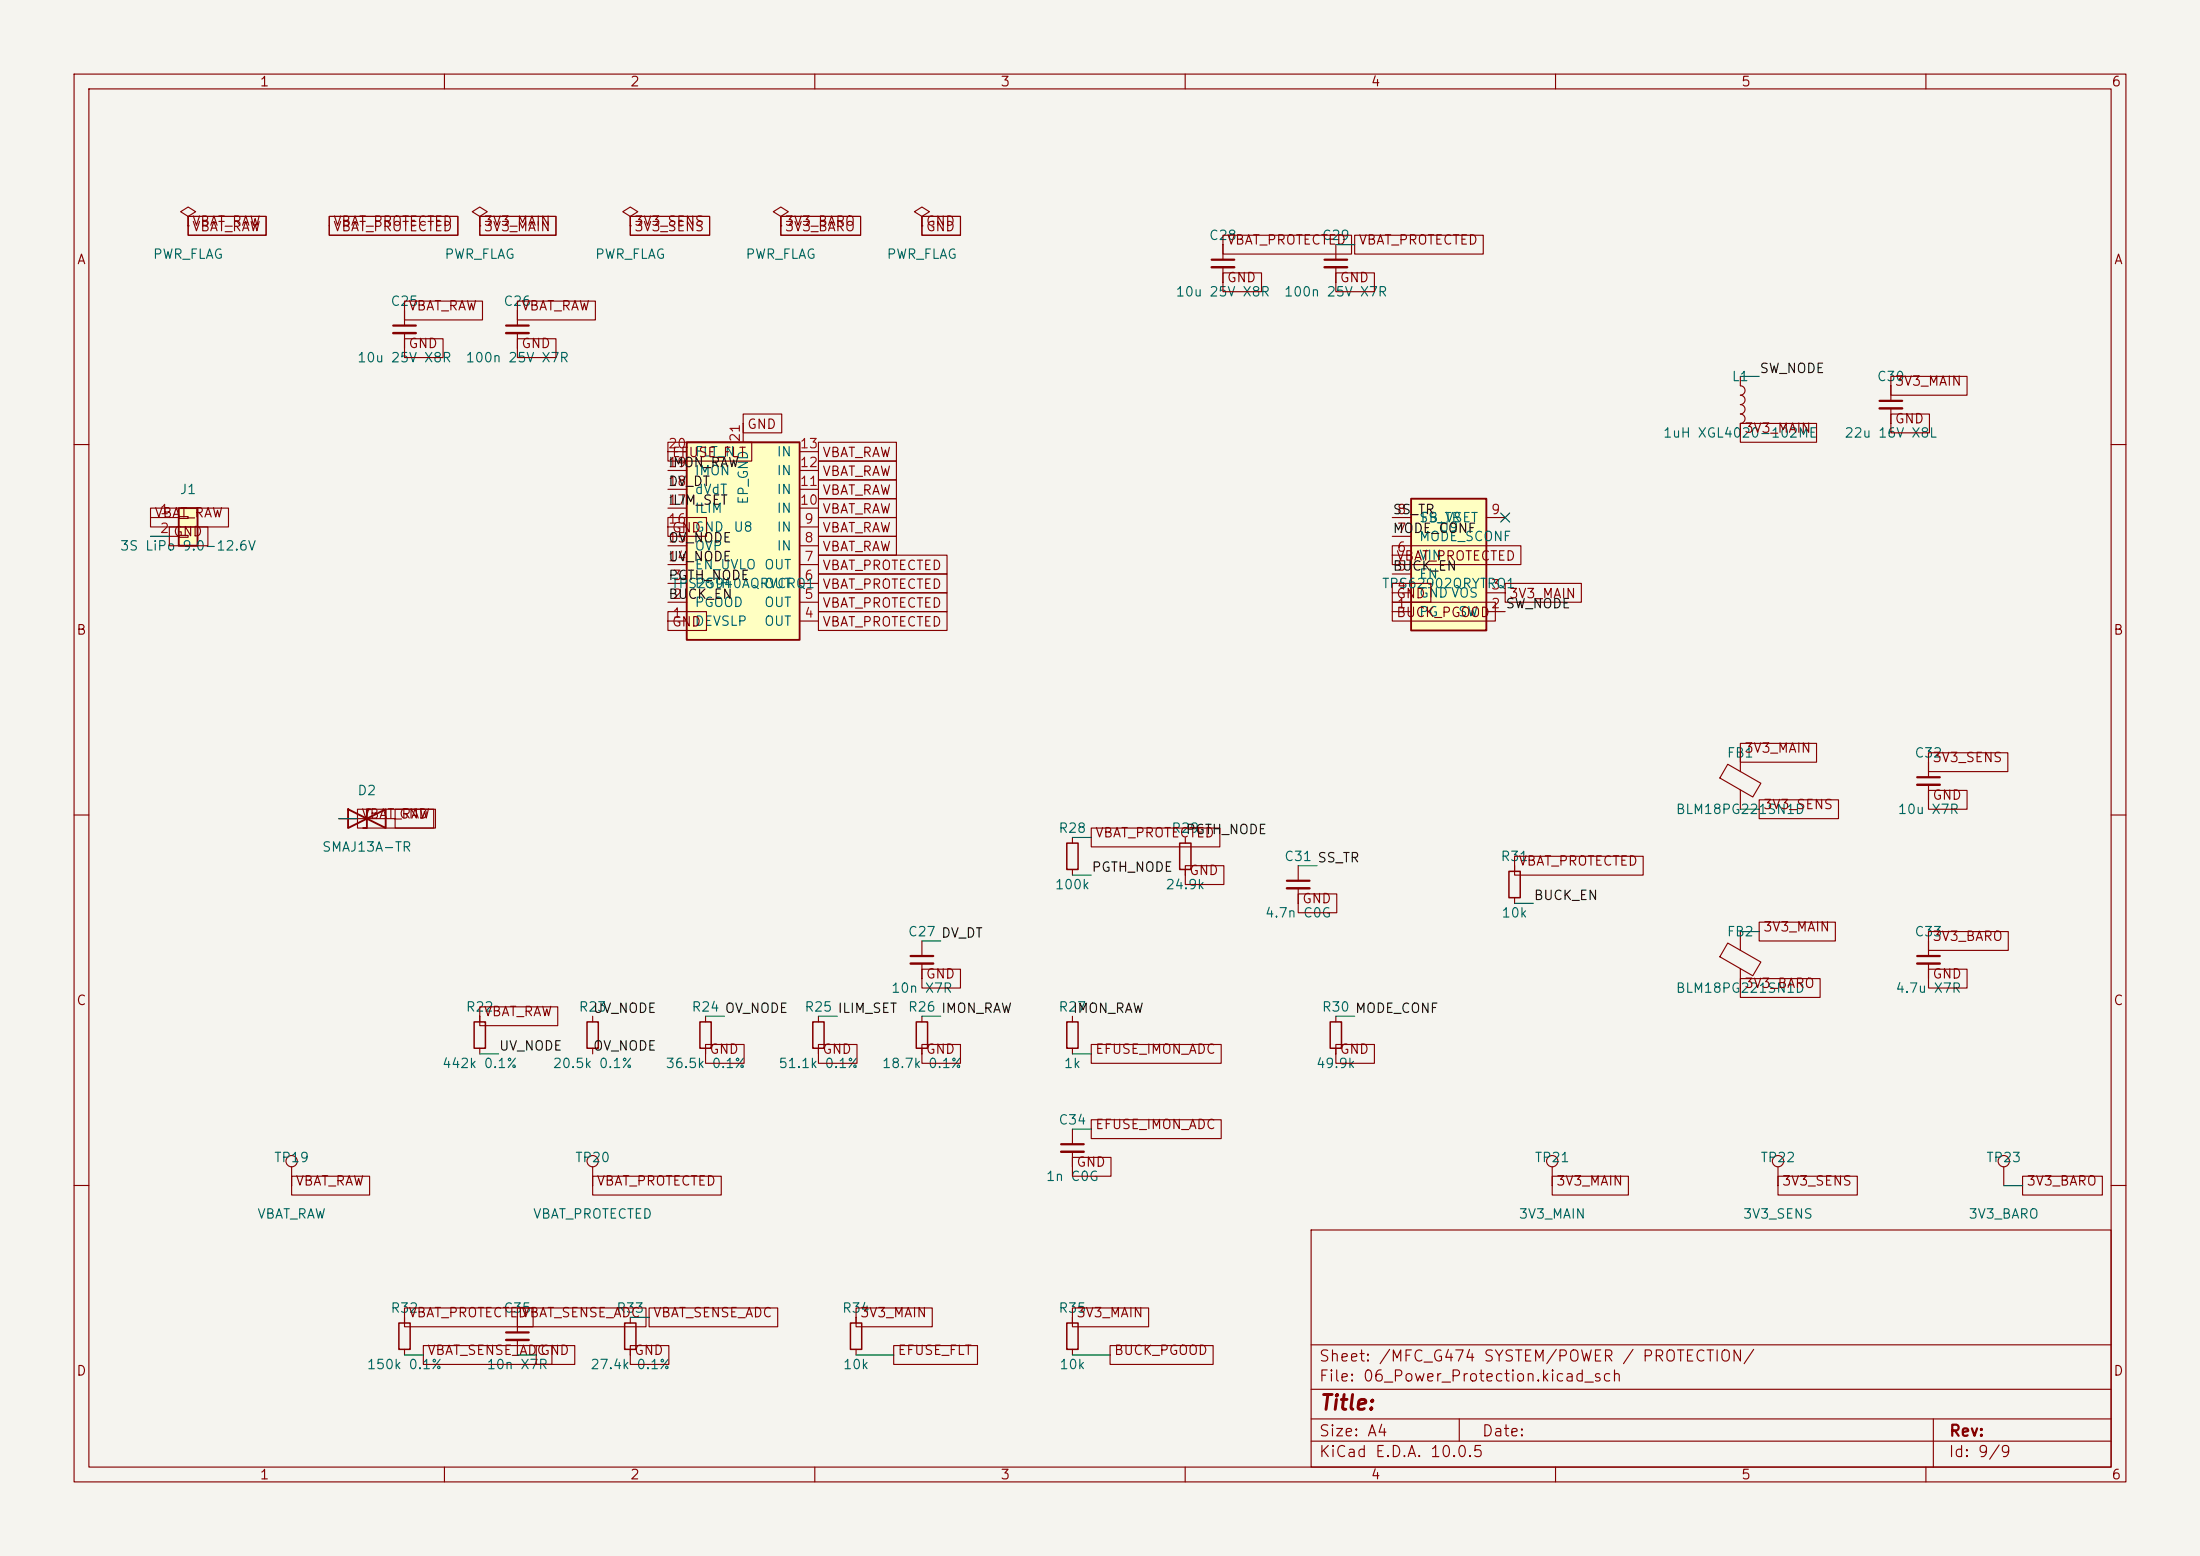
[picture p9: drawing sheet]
<svg xmlns="http://www.w3.org/2000/svg" width="297mm" height="210mm" viewBox="0 0 297 210" stroke-linecap="round" stroke-linejoin="round" font-family="sans-serif">
<path d="M0 0h297v210h-297z" fill="#f5f4ef" stroke="#f5f4ef" stroke-width=".14"/>
<g fill="none" stroke="#840000" stroke-width=".15">
<path d="M10 10h277v190h-277zM12 12h273v186h-273zM60 10v2M110 10v2M160 10v2M210 10v2M260 10v2M64.8 29.2l1-.6-1-.7-1 .7 1 .6v1.3M64.8 30.5h.1M234.9 50.8v1.3a.63 .63 0 0 1 .7 .6 .63 .63 0 0 1-.7 .6 .64 .64 0 0 1 .7 .7 .64 .64 0 0 1-.7 .6 .64 .64 0 0 1 .7 .6 .64 .64 0 0 1-.7 .7M234.9 55.9a.63 .63 0 0 1 .7 .6 .63 .63 0 0 1-.7 .6v1.3M10 60h2"/>
<path d="M285 60h2M10 110h2M160 113v.8M160 117.3v.8M285 110h2M260.3 127v2M260.3 130v2.1M240 157.5v2.5M10 160h2M177 166h108v32h-108zM285 160h2M60 198v2"/>
<path d="M110 198v2M160 198v2M177 194.5h108M177 191.5h108M177 187.5h108M177 181.5h108M197 191.5v3M210 198v2M260 198v2M261 191.5v6.5"/>
<circle cx="240" cy="156.7" r=".76"/>
</g>
<path d="M159.3 113.8h1.5v3.5h-1.5z" fill="none" stroke="#840000" stroke-width=".2"/>
<path d="M258.8 129h3.1" fill="none" stroke="#840000" stroke-width=".3"/>
<path d="M258.8 130h3.1" fill="none" stroke="#840000" stroke-width=".33"/>
<path d="M24.1 68.6h2.6v5.1h-2.6z" fill="#ffffc2"/>
<path d="M24.1 68.6h2.6v5.1h-2.6z" fill="none" stroke="#840000" stroke-width=".25"/>
<g fill="none" stroke="#840000" stroke-width=".15">
<path d="M25.4 29.2l1-.6-1-.7-1 .7 1 .6v1.3M25.4 30.5h.1M69.8 41.9v2M69.8 45v2M20.3 69.9h3.8M20.3 72.4h3.8M24.1 69.7h1.3v.3h-1.3zM24.1 72.3h1.3v.2h-1.3zM80 137.2v.7M95.2 137.2v.7M110.5 137.2v.7M39.4 157.5v2.5"/>
<path d="M80 141.5v.7M95.2 141.5v.7M110.5 141.5v.7M270.5 157.5v2.5"/>
<circle cx="39.4" cy="156.7" r=".76"/>
<circle cx="270.5" cy="156.7" r=".76"/>
</g>
<path d="M79.2 137.9h1.6v3.6h-1.6zM94.5 137.9h1.5v3.6h-1.5zM109.7 137.9h1.6v3.6h-1.6z" fill="none" stroke="#840000" stroke-width=".2"/>
<path d="M68.3 43.9h3.1" fill="none" stroke="#840000" stroke-width=".3"/>
<path d="M68.3 45h3.1" fill="none" stroke="#840000" stroke-width=".33"/>
<path d="M92.7 59.7h15.2v26.7h-15.2z" fill="#ffffc2"/>
<path d="M92.7 59.7h15.2v26.7h-15.2z" fill="none" stroke="#840000" stroke-width=".25"/>
<g fill="none" stroke="#840000" stroke-width=".15">
<path d="M54.6 41.9v2M54.6 45v2M100.3 57.2v2.5M90.2 78.7h2.5M90.2 76.2h2.5M90.2 73.7h2.5M90.2 71.1h2.5M90.2 68.6h2.5M90.2 66h2.5M90.2 63.5h2.5M90.2 61h2.5M107.9 78.7h2.6"/>
<path d="M107.9 76.2h2.6M107.9 73.7h2.6M107.9 71.1h2.6M107.9 68.6h2.6M107.9 66h2.6M107.9 63.5h2.6M107.9 61h2.6M90.2 83.8h2.5M90.2 81.3h2.5M107.9 83.8h2.6M107.9 81.3h2.6M233.2 103.1l4.5 2.6-1.1 1.9-4.4-2.6z"/>
<path d="M234.9 101.6v2.5M234.9 106.6v2.6M260.3 102.9v2M260.3 105.9v2.1M124.5 127v2M124.5 130v2.1M124.5 137.2v.7M124.5 141.5v.7M54.6 177.8v.8M69.8 177.8v2M115.6 177.8v.8M54.6 182.1v.8"/>
<path d="M69.8 180.8v2.1M115.6 182.1v.8"/>
</g>
<path d="M53.1 43.9h3M258.8 104.9h3.1M122.9 129h3.1M68.3 179.8h3.1" fill="none" stroke="#840000" stroke-width=".3"/>
<path d="M53.1 45h3M258.8 105.9h3.1M122.9 130h3.1M68.3 180.8h3.1" fill="none" stroke="#840000" stroke-width=".33"/>
<path d="M123.7 137.9h1.5v3.6h-1.5zM53.8 178.6h1.6v3.5h-1.6zM114.8 178.6h1.5v3.5h-1.5z" fill="none" stroke="#840000" stroke-width=".2"/>
<path d="M190.5 67.3h10.2v17.8h-10.2z" fill="#ffffc2"/>
<path d="M190.5 67.3h10.2v17.8h-10.2zM47 109.2v2.6l5.1-2.6v2.6zM50 109.2h-.5v2.6h-.5" fill="none" stroke="#840000" stroke-width=".25"/>
<g fill="none" stroke="#840000" stroke-width=".15">
<path d="M25.4 29.2h10.5v2.6h-10.5zM44.4 29.2h17.4v2.6h-17.4zM64.8 29.2h10.3v2.6h-10.3zM85.1 29.2l1-.6-1-.7-1 .7 1 .6v1.3M85.1 30.5h.1M85.1 29.2h10.7v2.6h-10.7zM105.4 29.2l1-.6-1-.7-1 .7 1 .6v1.3M105.4 30.5h.1M105.4 29.2h10.8v2.6h-10.8zM124.5 29.2l1-.6-1-.7-1.1 .7 1.1 .6v1.3M124.5 30.5h.1M124.5 29.2h5.2v2.6h-5.2z"/>
<path d="M165.1 31.7h17.4v2.6h-17.4zM165.1 36.8h5.2v2.6h-5.2zM165.1 33v2.1M165.1 36.1v2M180.3 36.8h5.2v2.6h-5.2zM180.3 33v2.1M180.3 36.1v2M182.9 31.7h17.3v2.6h-17.3zM54.6 40.6h10.5v2.6h-10.5zM54.6 45.7h5.2v2.6h-5.2zM69.8 45.7h5.3v2.6h-5.3zM69.8 40.6h10.6v2.6h-10.6z"/>
<path d="M90.2 59.7h11.3v2.5h-11.3zM100.3 55.9h5.2v2.5h-5.2zM110.5 59.7h10.5v2.5h-10.5zM234.9 57.1h10.3v2.6h-10.3zM255.3 55.9h5.2v2.5h-5.2zM255.3 50.8h10.3v2.5h-10.3zM255.3 52.1v2M255.3 55.1v2.1M20.3 68.6h10.5v2.5h-10.5zM22.9 71.1h5.2v2.6h-5.2zM90.2 69.8h5.2v2.6h-5.2zM110.5 62.2h10.5v2.6h-10.5z"/>
<path d="M110.5 64.8h10.5v2.5h-10.5zM110.5 69.8h10.5v2.6h-10.5zM110.5 77.5h17.4v2.5h-17.4zM110.5 74.9h17.4v2.6h-17.4zM110.5 72.4h10.5v2.5h-10.5zM110.5 67.3h10.5v2.6h-10.5zM188 73.7h17.3v2.5h-17.3zM188 78.7h5.2v2.6h-5.2zM188 77.5h2.5M188 74.9h2.5M188 72.4h2.5M188 69.9h2.5"/>
<path d="M200.7 69.9h2.5M203.2 78.7h10.3v2.6h-10.3zM90.2 82.5h5.2v2.6h-5.2zM110.5 82.5h17.4v2.6h-17.4zM110.5 80h17.4v2.6h-17.4zM188 81.3h13.9v2.5h-13.9zM188 82.6h2.5M188 80h2.5M200.7 82.6h2.5M200.7 80h2.5M45.7 110.5h7.6M48.3 109.2h10.5v2.6h-10.5z"/>
<path d="M53.3 109.2h5.2v2.6h-5.2zM144.8 113v.8M144.8 117.3v.8M147.3 111.8h17.4v2.5h-17.4zM160 116.8h5.2v2.6h-5.2zM175.3 116.8v2.1M175.3 119.9v2M204.5 115.6h17.3v2.5h-17.3zM204.5 116.8v.8M234.9 100.3h10.3v2.6h-10.3zM237.5 107.9h10.7v2.6h-10.7zM260.3 101.6h10.8v2.5h-10.8z"/>
<path d="M260.3 106.7h5.3v2.5h-5.3zM64.8 135.9h10.5v2.5h-10.5zM64.8 137.2v.7M124.5 130.8h5.2v2.6h-5.2zM144.8 137.2v.7M175.3 120.6h5.2v2.6h-5.2zM180.3 137.2v.7M204.5 121.2v.7M233.2 127.3l4.5 2.5-1.1 1.9-4.4-2.6zM234.9 132.1h10.8v2.5h-10.8zM234.9 125.7v2.6M234.9 130.8v2.6"/>
<path d="M237.5 124.5h10.3v2.5h-10.3zM260.3 130.8h5.3v2.6h-5.3zM260.3 125.7h10.8v2.6h-10.8zM39.4 158.7h10.5v2.6h-10.5zM64.8 141.5v.7M80 158.7h17.4v2.6h-17.4zM80 157.5v2.5M95.2 141h5.3v2.5h-5.3zM110.5 141h5.2v2.5h-5.2zM124.5 141h5.2v2.5h-5.2zM144.8 156.2h5.2v2.6h-5.2zM144.8 141.5v.7"/>
<path d="M144.8 152.4v2M144.8 155.4v2.1M147.3 151.1h17.6v2.6h-17.6zM147.3 141h17.6v2.5h-17.6zM180.3 141h5.2v2.5h-5.2zM180.3 141.5v.7M209.5 158.7h10.3v2.6h-10.3zM209.5 157.5v2.5M240 158.7h10.7v2.6h-10.7zM273 158.7h10.8v2.6h-10.8zM54.6 176.5h17.4v2.6h-17.4zM69.8 176.5h17.4v2.6h-17.4z"/>
<path d="M85.1 177.8v.8M87.6 176.5h17.4v2.6h-17.4zM115.6 176.5h10.3v2.6h-10.3zM144.8 176.5h10.3v2.6h-10.3zM144.8 177.8v.8M57.1 181.6h17.4v2.6h-17.4zM72.4 181.6h5.2v2.6h-5.2zM85.1 181.6h5.2v2.6h-5.2zM85.1 182.1v.8M120.6 181.6h11.4v2.6h-11.4zM144.8 182.1v.8M149.9 181.6h13.9v2.6h-13.9z"/>
<circle cx="80" cy="156.7" r=".76"/>
<circle cx="209.5" cy="156.7" r=".76"/>
</g>
<path d="M144 113.8h1.5v3.5h-1.5zM203.7 117.6h1.5v3.6h-1.5zM64 137.9h1.5v3.6h-1.5zM144 137.9h1.5v3.6h-1.5zM179.6 137.9h1.5v3.6h-1.5zM84.3 178.6h1.6v3.5h-1.6zM144 178.6h1.5v3.5h-1.5z" fill="none" stroke="#840000" stroke-width=".2"/>
<path d="M163.6 35.1h3M178.8 35.1h3.1M253.7 54.1h3.1M173.7 118.9h3.1M143.3 154.4h3" fill="none" stroke="#840000" stroke-width=".3"/>
<path d="M163.6 36.1h3M178.8 36.1h3.1M253.7 55.1h3.1M173.7 119.9h3.1M143.3 155.4h3" fill="none" stroke="#840000" stroke-width=".33"/>
<g fill="none" stroke="#009600" stroke-width=".15">
<path d="M180.3 33h2.6M234.9 50.8h2.6M20.3 72.4h2.6M45.7 110.5h2.6M144.8 113h2.5M144.8 118.1h2.5M175.3 116.8h2.5M234.9 109.2h2.6M95.2 137.2h2.6M110.5 137.2h2.5M124.5 127h2.5M124.5 137.2h2.5"/>
<path d="M180.3 137.2h2.6M204.5 121.9h2.5M234.9 125.7h2.6M64.8 142.2h2.5M144.8 142.2h2.5M144.8 152.4h2.5M85.1 177.8h2.5M270.5 160h2.5M54.6 182.9h2.5M69.8 182.9h2.6M115.6 182.9h5M144.8 182.9h5.1"/>
</g>
<path d="M202.6 69.2l1.2 1.3M203.8 69.2l-1.2 1.3" fill="none" stroke="#000084" stroke-width=".15"/>
<text font-size="2" fill="#840000" x="178" y="190.8">Title:</text>
<g font-size="1.5" fill="#840000">
<text x="178" y="184.1">Sheet: /MFC_G474 SYSTEM/POWER / PROTECTION/</text>
<text x="178" y="186.8">File: 06_Power_Protection.kicad_sch</text>
<text x="178" y="197">KiCad E.D.A. 10.0.5</text>
<text x="178" y="194.2">Size: A4</text>
<text x="200" y="194.2">Date:</text>
<text x="263" y="197">Id: 9/9</text>
<text x="263" y="194.2">Rev:</text>
</g>
<g font-size="1.3" fill="#840000">
<text x="35" y="12">1</text>
<text x="85" y="12">2</text>
<text x="135" y="12">3</text>
<text x="185" y="12">4</text>
<text x="235" y="12">5</text>
<text x="285" y="12">6</text>
<text x="10.3" y="36">A</text>
<text x="25.8" y="30.8">VBAT_RAW</text>
<text x="25.8" y="31.5">VBAT_RAW</text>
<text x="44.9" y="30.8">VBAT_PROTECTED</text>
<text x="65.2" y="31.5">3V3_MAIN</text>
<text x="85.5" y="30.8">3V3_SENS</text>
<text x="105.9" y="30.8">3V3_BARO</text>
<text x="124.9" y="31.5">GND</text>
<text x="165.5" y="33.3">VBAT_PROTECTED</text>
<text x="183.3" y="33.3">VBAT_PROTECTED</text>
<text x="285.3" y="36">A</text>
<text x="165.5" y="38.4">GND</text>
<text x="180.8" y="38.4">GND</text>
<text x="55.1" y="42.2">VBAT_RAW</text>
<text x="55.1" y="47.3">GND</text>
<text x="70.3" y="47.3">GND</text>
<text x="70.3" y="42.2">VBAT_RAW</text>
<text x="255.7" y="52.4">3V3_MAIN</text>
<text x="100.8" y="58.2">GND</text>
<text x="235.4" y="58.7">3V3_MAIN</text>
<text x="255.7" y="57.5">GND</text>
<text x="90.6" y="62">EFUSE_FLT</text>
<text x="110.9" y="64.6">VBAT_RAW</text>
<text x="110.9" y="62">VBAT_RAW</text>
<text x="20.8" y="70.2">VBAT_RAW</text>
<text x="110.9" y="67.1">VBAT_RAW</text>
<text x="110.9" y="69.6">VBAT_RAW</text>
<text x="23.3" y="72.7">GND</text>
<text x="90.6" y="72.2">GND</text>
<text x="110.9" y="72.2">VBAT_RAW</text>
<text x="110.9" y="77.3">VBAT_PROTECTED</text>
<text x="110.9" y="74.7">VBAT_RAW</text>
<text x="188.4" y="76">VBAT_PROTECTED</text>
<text x="110.9" y="82.3">VBAT_PROTECTED</text>
<text x="188.4" y="83.6">BUCK_PGOOD</text>
<text x="188.4" y="81.1">GND</text>
<text x="203.6" y="81.1">3V3_MAIN</text>
<text x="10.2" y="86">B</text>
<text x="90.6" y="84.9">GND</text>
<text x="110.9" y="84.9">VBAT_PROTECTED</text>
<text x="285.2" y="86">B</text>
<text x="235.4" y="101.9">3V3_MAIN</text>
<text x="260.8" y="103.2">3V3_SENS</text>
<text x="48.7" y="110.8">VBAT_RAW</text>
<text x="53.8" y="110.8">GND</text>
<text x="147.8" y="113.3">VBAT_PROTECTED</text>
<text x="237.9" y="109.5">3V3_SENS</text>
<text x="260.8" y="108.3">GND</text>
<text x="160.5" y="118.4">GND</text>
<text x="204.9" y="117.2">VBAT_PROTECTED</text>
<text x="175.7" y="122.2">GND</text>
<text x="237.9" y="126">3V3_MAIN</text>
<text x="260.8" y="127.3">3V3_BARO</text>
<text x="10.2" y="136">C</text>
<text x="65.2" y="137.5">VBAT_RAW</text>
<text x="124.9" y="132.4">GND</text>
<text x="235.4" y="133.7">3V3_BARO</text>
<text x="260.8" y="132.4">GND</text>
<text x="285.2" y="136">C</text>
<text x="95.7" y="142.6">GND</text>
<text x="110.9" y="142.6">GND</text>
<text x="124.9" y="142.6">GND</text>
<text x="147.8" y="142.6">EFUSE_IMON_ADC</text>
<text x="180.8" y="142.6">GND</text>
<text x="147.8" y="152.7">EFUSE_IMON_ADC</text>
<text x="39.8" y="160.3">VBAT_RAW</text>
<text x="80.5" y="160.3">VBAT_PROTECTED</text>
<text x="145.2" y="157.8">GND</text>
<text x="210" y="160.3">3V3_MAIN</text>
<text x="240.5" y="160.3">3V3_SENS</text>
<text x="273.5" y="160.3">3V3_BARO</text>
<text x="55.1" y="178.1">VBAT_PROTECTED</text>
<text x="70.3" y="178.1">VBAT_SENSE_ADC</text>
<text x="88.1" y="178.1">VBAT_SENSE_ADC</text>
<text x="116" y="178.1">3V3_MAIN</text>
<text x="145.2" y="178.1">3V3_MAIN</text>
<text x="10.2" y="186">D</text>
<text x="57.6" y="183.2">VBAT_SENSE_ADC</text>
<text x="72.8" y="183.2">GND</text>
<text x="85.5" y="183.2">GND</text>
<text x="121.1" y="183.2">EFUSE_FLT</text>
<text x="150.3" y="183.2">BUCK_PGOOD</text>
<text x="285.2" y="186">D</text>
<text x="35" y="200">1</text>
<text x="85" y="200">2</text>
<text x="135" y="200">3</text>
<text x="185" y="200">4</text>
<text x="235" y="200">5</text>
<text x="285" y="200">6</text>
</g>
<g font-size="1.3" fill="#006464">
<text x="20.6" y="35.3">PWR_FLAG</text>
<text x="59.9" y="35.3">PWR_FLAG</text>
<text x="80.2" y="35.3">PWR_FLAG</text>
<text x="100.6" y="35.3">PWR_FLAG</text>
<text x="119.6" y="35.3">PWR_FLAG</text>
<text x="163.1" y="32.7">C28</text>
<text x="178.4" y="32.7">C29</text>
<text x="52.6" y="41.6">C25</text>
<text x="67.9" y="41.6">C26</text>
<text x="158.6" y="40.3">10u 25V X8R</text>
<text x="173.3" y="40.3">100n 25V X7R</text>
<text x="48.1" y="49.2">10u 25V X8R</text>
<text x="62.8" y="49.2">100n 25V X7R</text>
<text x="233.7" y="51.8">L1</text>
<text x="253.3" y="51.8">C30</text>
<text x="224.4" y="59.4">1uH XGL4020-102ME</text>
<text x="248.9" y="59.4">22u 16V X8L</text>
<text x="93.7" y="64.5">IMON</text>
<text x="93.7" y="61.9">FLT_N</text>
<text x="104.8" y="64.5">IN</text>
<text x="104.8" y="61.9">IN</text>
<text x="24.2" y="67">J1</text>
<text x="93.7" y="69.5">ILIM</text>
<text x="93.7" y="67">dVdT</text>
<text x="101.3" y="68.2" transform="rotate(-90 101.3 68.2)">EP_GND</text>
<text x="104.8" y="69.5">IN</text>
<text x="104.8" y="67">IN</text>
<text x="191.5" y="70.8">SS_TR</text>
<text x="191.7" y="70.8">FB_VSET</text>
<text x="16.1" y="74.6">3S LiPo 9.0-12.6V</text>
<text x="93.7" y="77.2">EN_UVLO</text>
<text x="93.7" y="74.6">OVP</text>
<text x="93.7" y="72.1">GND</text>
<text x="98.9" y="72.1">U8</text>
<text x="103.1" y="77.2">OUT</text>
<text x="104.8" y="74.6">IN</text>
<text x="104.8" y="72.1">IN</text>
<text x="191.5" y="75.9">VIN</text>
<text x="191.5" y="73.4">MODE_SCONF</text>
<text x="194.2" y="72.1">U9</text>
<text x="90.5" y="79.7">TPS25940AQRVCRQ1 VBAT_PROTECTED</text>
<text x="93.7" y="82.2">PGOOD</text>
<text x="93.7" y="79.7">PGTH</text>
<text x="103.1" y="82.2">OUT</text>
<text x="103.1" y="79.7">OUT</text>
<text x="186.5" y="79.7">TPS62902QRYTRQ1</text>
<text x="191.5" y="83.5">PG</text>
<text x="191.5" y="81">GND VOS</text>
<text x="191.5" y="78.4">EN</text>
<text x="196.8" y="83.5">SW</text>
<text x="93.7" y="84.8">DEVSLP</text>
<text x="103.1" y="84.8">OUT</text>
<text x="48.2" y="107.6">D2</text>
<text x="233" y="102.6">FB1</text>
<text x="258.4" y="102.6">C32</text>
<text x="142.8" y="112.7">R28</text>
<text x="158" y="112.7">R29</text>
<text x="226.1" y="110.2">BLM18PG221SN1D</text>
<text x="256.1" y="110.2">10u X7R</text>
<text x="43.4" y="115.3">SMAJ13A-TR</text>
<text x="173.3" y="116.5">C31 SS_TR</text>
<text x="202.5" y="116.5">R31</text>
<text x="142.3" y="120.3">100k</text>
<text x="157.3" y="120.3">24.9k</text>
<text x="170.7" y="124.2">4.7n C0G</text>
<text x="202.6" y="124.2">10k</text>
<text x="122.5" y="126.7">C27 DV_DT</text>
<text x="233" y="126.7">FB2</text>
<text x="258.4" y="126.7">C33</text>
<text x="62.8" y="136.9">R22</text>
<text x="78" y="136.9">R23</text>
<text x="93.3" y="136.9">R24 OV_NODE</text>
<text x="108.5" y="136.9">R25 ILIM_SET</text>
<text x="120.2" y="134.3">10n X7R</text>
<text x="122.5" y="136.9">R26 IMON_RAW</text>
<text x="142.8" y="136.9">R27</text>
<text x="178.4" y="136.9">R30 MODE_CONF</text>
<text x="226.1" y="134.3">BLM18PG221SN1D</text>
<text x="255.8" y="134.3">4.7u X7R</text>
<text x="59.6" y="144.5">442k 0.1%</text>
<text x="74.5" y="144.5">20.5k 0.1%</text>
<text x="89.8" y="144.5">36.5k 0.1%</text>
<text x="105" y="144.5">51.1k 0.1%</text>
<text x="119" y="144.5">18.7k 0.1%</text>
<text x="143.5" y="144.5">1k</text>
<text x="177.6" y="144.5">49.9k</text>
<text x="142.8" y="152.1">C34</text>
<text x="36.9" y="157.2">TP19</text>
<text x="77.6" y="157.2">TP20</text>
<text x="141.1" y="159.7">1n C0G</text>
<text x="207.1" y="157.2">TP21</text>
<text x="237.6" y="157.2">TP22</text>
<text x="268.1" y="157.2">TP23</text>
<text x="34.6" y="164.8">VBAT_RAW</text>
<text x="71.9" y="164.8">VBAT_PROTECTED</text>
<text x="204.9" y="164.8">3V3_MAIN</text>
<text x="235.2" y="164.8">3V3_SENS</text>
<text x="265.7" y="164.8">3V3_BARO</text>
<text x="52.6" y="177.5">R32</text>
<text x="67.9" y="177.5">C35</text>
<text x="83.1" y="177.5">R33</text>
<text x="113.6" y="177.5">R34</text>
<text x="142.8" y="177.5">R35</text>
<text x="49.4" y="185.1">150k 0.1%</text>
<text x="65.6" y="185.1">10n X7R</text>
<text x="79.6" y="185.1">27.4k 0.1%</text>
<text x="113.7" y="185.1">10k</text>
<text x="142.9" y="185.1">10k</text>
</g>
<g font-size="1.3" fill="#0f0f0f">
<text x="237.5" y="50.7">SW_NODE</text>
<text x="90.1" y="65.9">DV_DT</text>
<text x="90.1" y="63.4">IMON_RAW</text>
<text x="90.1" y="68.5">ILIM_SET</text>
<text x="187.9" y="69.7">SS_TR</text>
<text x="90.1" y="76.1">UV_NODE</text>
<text x="90.1" y="73.5">OV_NODE</text>
<text x="187.9" y="77.3">BUCK_EN</text>
<text x="187.9" y="72.3">MODE_CONF</text>
<text x="90.1" y="78.6">PGTH_NODE</text>
<text x="90.1" y="81.2">BUCK_EN</text>
<text x="160" y="112.9">PGTH_NODE</text>
<text x="147.3" y="118">PGTH_NODE</text>
<text x="207" y="121.8">BUCK_EN</text>
<text x="80" y="137">UV_NODE</text>
<text x="144.8" y="137">IMON_RAW</text>
<text x="67.3" y="142.1">UV_NODE</text>
<text x="80" y="142.1">OV_NODE</text>
</g>
<g font-size="1.3" fill="#a90000">
<text x="100.2" y="59.8" transform="rotate(-90 100.2 59.8)">21</text>
<text x="90.1" y="65.9">18</text>
<text x="90.1" y="63.4">19</text>
<text x="90.1" y="60.8">20</text>
<text x="107.9" y="65.9">11</text>
<text x="107.9" y="63.4">12</text>
<text x="107.9" y="60.8">13</text>
<text x="21.5" y="69.7">1</text>
<text x="90.1" y="71">16</text>
<text x="90.1" y="68.4">17</text>
<text x="107.9" y="68.4">10</text>
<text x="108.5" y="71">9</text>
<text x="188.5" y="69.7">8</text>
<text x="201.2" y="69.7">9</text>
<text x="21.5" y="72.3">2</text>
<text x="90.1" y="76.1">14</text>
<text x="90.1" y="73.5">15</text>
<text x="108.5" y="76.1">7</text>
<text x="108.5" y="73.5">8</text>
<text x="188.5" y="77.3">5</text>
<text x="188.5" y="74.8">6</text>
<text x="188.5" y="72.3">7</text>
<text x="90.7" y="83.7">1</text>
<text x="90.7" y="81.1">2</text>
<text x="90.7" y="78.6">3</text>
<text x="108.5" y="83.7">4</text>
<text x="108.5" y="81.1">5</text>
<text x="108.5" y="78.6">6</text>
<text x="188.5" y="82.4">1</text>
<text x="188.5" y="79.9">4</text>
<text x="201.2" y="82.4">2 SW_NODE</text>
<text x="201.2" y="79.9">3</text>
</g>
</svg>
